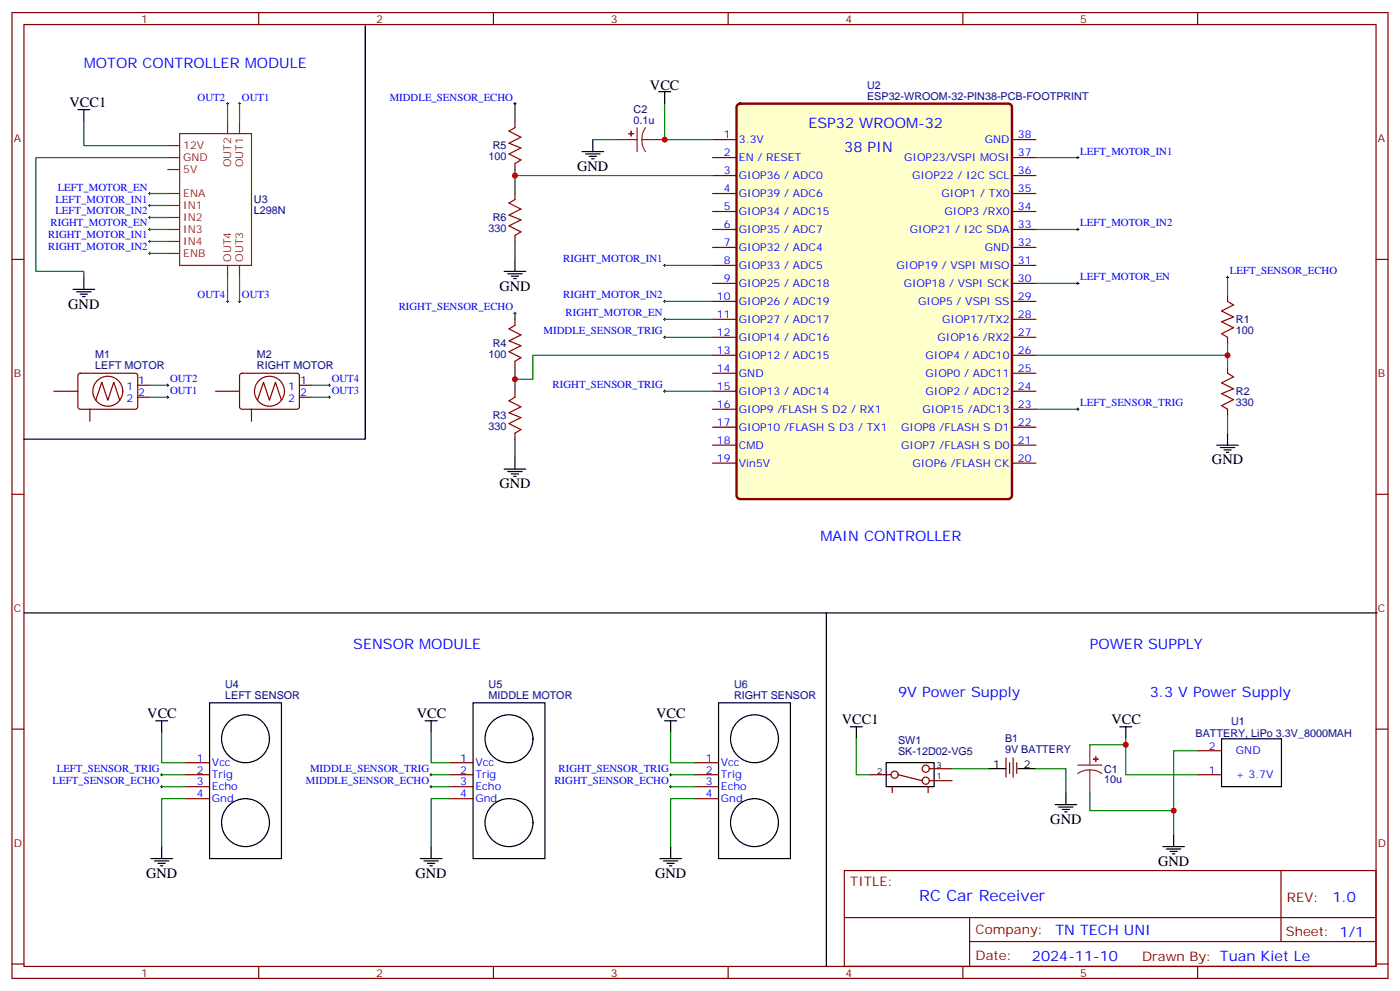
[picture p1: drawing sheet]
<svg xmlns="http://www.w3.org/2000/svg" width="412mm" height="292mm" viewBox="0 0 412 292" stroke-linecap="round" stroke-linejoin="round" font-family="sans-serif">
<g fill="none" stroke="#870000" stroke-width=".35">
<path d="M3.5 3.7h405.4v284.3h-405.4zM7.1 7.2h398.2v277.3h-398.2zM76.2 3.7v3.5M145.3 3.7v3.5M214.5 3.7v3.5M283.6 3.7v3.5M352.8 3.7v3.5M3.5 76.4h3.6M405.3 76.4h3.6M15.9 115.2h7M23.2 110.1l.4-.2h16.5l.5 .7-.1 9.4-.6 .5-16.5-.1-.5-.6v-9.2zM28.2 117.8l1.8-5.3 1.7 5.3 1.8-5.3 1.8 5.3"/>
<path d="M40.6 116.9h3.5M40.6 113.4h3.5M63.5 115.2h7.1M70.8 110.1l.5-.2h16.5l.4 .7-.1 9.4-.6 .5-16.5-.1-.4-.6v-9.2zM75.8 117.8l1.8-5.3 1.8 5.3 1.7-5.3 1.8 5.3M88.2 116.9h3.5M88.2 113.4h3.5M26.5 120.5v3.5M74.1 120.5v3.5M3.5 145.5h3.6M405.3 145.5h3.6M3.5 214.7h3.6"/>
<path d="M405.3 214.7h3.6M54.7 228.1h7M54.7 224.5h7M54.7 231.6h7M54.7 235.1h7M132.3 228.1h7M132.3 224.5h7M132.3 231.6h7M132.3 235.1h7M204.6 228.1h7.1M204.6 224.5h7.1M204.6 231.6h7.1"/>
<path d="M204.6 235.1h7.1M255.8 228.1h6.7M262.8 231.6v1.8M264.6 228.1l7 1.7M273.4 231.6v1.8M273.8 226.3h6.7M273.8 229.8h6.7M296.3 223.1v5.7M297.4 224.5v3.2M298.4 223.1v5.7M299.5 224.5v3.2M352.8 228.1h7"/>
<path d="M352.8 221h7M248.7 256.3h156.6v28.2h-156.6zM377.3 256.3v20.9M248.7 270.1h156.5M285.6 277.2h119.6M285.6 270.1v14.2M3.5 283.8h3.6M76.2 284.5v3.5M145.3 284.5v3.5M214.5 284.5v3.5M283.6 284.5v3.5M352.8 284.5v3.5"/>
<path d="M405.3 283.8h3.6"/>
<circle cx="31.7" cy="115.2" r="4.4"/>
<circle cx="79.4" cy="115.2" r="4.4"/>
<circle cx="263.5" cy="228.1" r="1.06"/>
<circle cx="272.7" cy="229.8" r="1.06"/>
<circle cx="272.7" cy="226.3" r="1.06"/>
</g>
<g fill="none" stroke="#000" stroke-width=".35">
<path d="M22.9 32.3h3.6M24.7 32.3v3.5M61.7 206.9h21.2v45.9h-21.2zM139.3 206.9h21.2v45.9h-21.2zM211.7 206.9h21.1v45.9h-21.1zM250.5 214h3.5M252.2 214v3.5M329.8 214h3.6M331.6 214v3.5M359.8 217.5h17.7v14.1h-17.7zM261.1 224.5h14.1v7.1h-14.1zM291 226.3h5.3"/>
<path d="M299.9 226.3h5.3M310.8 236.9h6.3M311.9 237.6h4.2M312.9 238.3h2.1M313.6 239h.7M314 233.4v3.5M342.5 249.2h6.4M343.6 249.9h4.2M344.7 250.6h2.1M345.4 251.4h.7M345.7 245.7v3.5"/>
<circle cx="72.3" cy="217.5" r="7.1"/>
<circle cx="149.9" cy="217.5" r="7.1"/>
<circle cx="222.2" cy="217.5" r="7.1"/>
<circle cx="72.3" cy="242.2" r="7.1"/>
<circle cx="149.9" cy="242.2" r="7.1"/>
<circle cx="222.2" cy="242.2" r="7.1"/>
</g>
<g fill="none" stroke="#008700" stroke-width=".35">
<path d="M24.7 35.8v7.1h24.7M67 30.5v5.3M70.6 30.5v5.3M44.1 57h5.3M44.1 60.5h5.3M44.1 64h5.3M44.1 67.6h5.3M44.1 71.1h5.3M44.1 74.6h5.3M67 81.7v7M70.6 81.7v7M252.2 217.5v10.6h3.6"/>
<path d="M321 219.3h10.6M331.6 217.5v10.6h21.2M280.5 226.3h10.5M305.2 226.3h8.8v7.1M321 233.4v5.3h24.7M352.8 221h-7.1v24.7"/>
</g>
<g fill="none" stroke="#8c2424" stroke-width=".35">
<path d="M52.9 39.3h21.2v38.8h-21.2zM67 35.8v3.5M70.6 35.8v3.5M49.4 42.9h3.5M49.4 57h3.5M49.4 46.4h3.5M49.4 49.9h3.5M49.4 60.5h3.5M49.4 64h3.5M49.4 67.6h3.5M49.4 74.6h3.5M49.4 71.1h3.5"/>
<path d="M67 78.1v3.6M70.6 78.1v3.6M321 219.3v5.9M317.5 225.2h7.1M321 226.7l-1.8 .2-1.7 .8M321 226.7l1.9 .2 1.7 .8M321 226.7v6.7"/>
</g>
<g fill="#8c2424" stroke="#8c2424" stroke-width=".35">
<path d="M322.1 223.5h1.4z"/>
<path d="M322.8 222.8v1.4z"/>
</g>
<g fill="none" stroke="#000" stroke-width=".29">
<path d="M66.7 30.5h.7M67 30.2v.7M70.2 30.5h.7M70.6 30.2v.7M43.7 57h.7M44.1 56.6v.7M43.7 60.5h.7M43.7 64h.7M43.7 67.6h.7M43.7 71.1h.7M43.7 74.6h.7M44.1 60.1v.8"/>
<path d="M44.1 63.7v.7M44.1 67.2v.7M44.1 70.7v.7M44.1 74.3v.7M66.7 88.7h.7M67 88.4v.7M70.2 88.7h.7M70.6 88.4v.7"/>
</g>
<path d="M217.2 30.9l.8-.4h79l.9 .4 .2 .7v114.3l-.5 .8-.6 .2h-79l-.8-.4-.2-.6v-114.3z" fill="#ffc" stroke="#870000" stroke-width=".71"/>
<g fill="none" stroke="#870000" stroke-width=".35">
<path d="M151.7 35.8v1.8M151.7 48.2v1.7M151.7 57v1.7M209.9 41.1h7.1M209.9 46.4h7.1M209.9 51.7h7.1M209.9 57h7.1M298.1 41.1h7.1M298.1 46.4h7.1M298.1 51.7h7.1M298.1 57h7.1M151.7 69.3v1.8"/>
<path d="M209.9 62.3h7.1M209.9 67.6h7.1M209.9 72.8h7.1M209.9 78.1h7.1M298.1 62.3h7.1M298.1 67.6h7.1M298.1 72.8h7.1M298.1 78.1h7.1M151.7 94v1.8M209.9 83.4h7.1M209.9 88.7h7.1M209.9 94h7.1"/>
<path d="M209.9 99.3h7.1M298.1 83.4h7.1M298.1 88.7h7.1M298.1 94h7.1M298.1 99.3h7.1M361.6 87v1.7M361.6 99.3v1.8M151.7 106.4v1.7M151.7 115.2v1.7M209.9 104.6h7.1M209.9 109.9h7.1M209.9 115.2h7.1"/>
<path d="M298.1 104.6h7.1M298.1 109.9h7.1M298.1 115.2h7.1M361.6 108.1v1.8M151.7 127.5v1.8M209.9 120.5h7.1M209.9 125.8h7.1M209.9 131.1h7.1M209.9 136.3h7.1M298.1 120.5h7.1M298.1 125.8h7.1M298.1 131.1h7.1"/>
<path d="M298.1 136.3h7.1M361.6 120.5v1.7"/>
</g>
<g fill="none" stroke="#008700" stroke-width=".35">
<path d="M151.7 30.5v5.3M195.8 30.5v10.6h14.1M49.4 46.4h-38.8v33.5h14.1v1.8M151.7 49.9v7.1M151.7 51.7h58.2M174.6 41.1h7.1M305.2 46.4h12.3M151.7 71.1v5.3M195.8 78.1h14.1M305.2 67.6h12.3M151.7 92.3v1.7M195.8 88.7h14.1"/>
<path d="M195.8 94h14.1M195.8 99.3h14.1M305.2 83.4h12.3M361.6 81.7v5.3M44.1 113.4h5.3M44.1 116.9h5.3M91.7 113.4h5.3M91.7 116.9h5.3M151.7 108.1v7.1M195.8 115.2h14.1M209.9 104.6h-52.9v7.1h-5.3M361.6 101.1v3.5h-56.4"/>
<path d="M361.6 104.6v3.5M151.7 129.3v5.3M305.2 120.5h12.3M361.6 122.2v5.3M47.6 215.7v8.8h7.1M127 215.7v8.8h5.3M197.6 215.7v8.8h7M47.6 228.1h7.1M47.6 231.6h7.1M54.7 235.1h-7.1v14.1M127 228.1h5.3M127 231.6h5.3"/>
<path d="M132.3 235.1h-5.3v14.1M197.6 228.1h7M197.6 231.6h7M204.6 235.1h-7v14.1"/>
</g>
<g fill="none" stroke="#000" stroke-width=".29">
<path d="M151.3 30.5h.7M151.7 30.2v.7M317.1 46.4h.8M317.5 46v.7M195.4 78.1h.7M195.8 77.8v.7M317.1 67.6h.8M317.5 67.2v.7M151.3 92.3h.7M151.7 91.9v.7M195.4 94h.7M195.4 88.7h.7"/>
<path d="M195.4 99.3h.7M195.8 88.4v.7M195.8 93.7v.7M195.8 99v.7M317.1 83.4h.8M317.5 83.1v.7M361.2 81.7h.7M361.6 81.3v.7M49 113.4h.7M49 116.9h.7M49.4 113.1v.7M49.4 116.6v.7"/>
<path d="M96.7 113.4h.7M96.7 116.9h.7M97 113.1v.7M97 116.6v.7M195.4 115.2h.7M195.8 114.8v.7M317.1 120.5h.8M317.5 120.1v.7M47.3 228.1h.7M47.3 231.6h.7M47.6 227.7v.7M47.6 231.2v.8"/>
<path d="M126.6 228.1h.8M126.6 231.6h.8M127 227.7v.7M127 231.2v.8M197.2 228.1h.7M197.2 231.6h.7M197.6 227.7v.7M197.6 231.2v.8"/>
</g>
<g fill="none" stroke="#000" stroke-width=".35">
<path d="M107.6 7.6v121.7h-100.5M194 27h3.6M195.8 27v3.5M171.4 44.6h6.4M172.5 45.3h4.2M173.6 46h2.1M174.3 46.7h.7M174.6 41.1v3.5M148.5 79.9h6.4M151.7 76.4v3.5M21.5 85.2h6.4M22.6 85.9h4.2"/>
<path d="M23.6 86.6h2.2M24.3 87.3h.7M24.7 81.7v3.5M149.6 80.6h4.2M150.6 81.3h2.2M151.3 82h.7M148.5 138.1h6.4M149.6 138.8h4.2M150.6 139.5h2.2M151.7 134.6v3.5M358.4 131.1h6.4M359.5 131.8h4.2"/>
<path d="M360.5 132.5h2.2M361.2 133.2h.7M361.6 127.5v3.6M151.3 140.2h.7M7.1 180.4h236.3v104.1M243.4 180.4h162.3M45.9 212.2h3.5M47.6 212.2v3.5M125.2 212.2h3.6M127 212.2v3.5M195.8 212.2h3.5M197.6 212.2v3.5"/>
<path d="M44.4 252.8h6.4M45.5 253.5h4.2M46.6 254.2h2.1M47.3 254.9h.7M47.6 249.2v3.6M123.8 252.8h6.4M124.9 253.5h4.2M125.9 254.2h2.2M126.6 254.9h.8M127 249.2v3.6M194.4 252.8h6.3M195.4 253.5h4.3"/>
<path d="M196.5 254.2h2.1M197.2 254.9h.7M197.6 249.2v3.6"/>
</g>
<path d="M151.7 37.6l-1.8 1 3.6 1.8-3.6 1.8 3.6 1.4-3.6 1.7 3.6 1.8-1.8 1.1M151.7 58.7l-1.8 1.1 3.6 1.8-3.6 1.7 3.6 1.4-3.6 1.8 3.6 1.8-1.8 1M151.7 95.8l-1.8 1 3.6 1.8-3.6 1.8 3.6 1.4-3.6 1.7 3.6 1.8-1.8 1.1M361.6 88.7l1.8 1.1-3.6 1.7 3.6 1.8-3.6 1.4 3.6 1.8-3.6 1.7 1.8 1.1M151.7 116.9l-1.8 1.1 3.6 1.8-3.6 1.7 3.6 1.4-3.6 1.8 3.6 1.8-1.8 1M361.6 109.9l1.8 1-3.6 1.8 3.6 1.8-3.6 1.4 3.6 1.8-3.6 1.7 1.8 1.1" fill="none" stroke="#a10000" stroke-width=".35"/>
<path d="M187.7 37.6v7M190.1 37.6l-.8 1.6-.2 1.9M181.7 41.1h6M189.1 41.1l.2 1.8 .8 1.7M189.1 41.1h6.7" fill="none" stroke="#8c2424" stroke-width=".35"/>
<g fill="#8c2424" stroke="#8c2424" stroke-width=".35">
<path d="M185.9 38.6v1.4z"/>
<path d="M185.2 39.3l1.4 .1z"/>
</g>
<g fill="#c00">
<circle cx="345.7" cy="238.7" r=".88"/>
<circle cx="331.6" cy="219.3" r=".88"/>
<circle cx="361.6" cy="104.6" r=".88"/>
<circle cx="151.7" cy="111.7" r=".88"/>
<circle cx="151.7" cy="51.7" r=".88"/>
<circle cx="195.8" cy="41.1" r=".88"/>
</g>
<text font-size="4.6" fill="#00f" x="270.8" y="265.3">RC Car Receiver</text>
<g font-size="4.2" fill="#00f">
<text x="24.7" y="19.9">MOTOR CONTROLLER MODULE</text>
<text x="238.1" y="37.6">ESP32 WROOM-32</text>
<text x="248.7" y="44.6">38 PIN</text>
<text x="241.7" y="159.3">MAIN CONTROLLER</text>
<text x="104.1" y="191">SENSOR MODULE</text>
<text x="321" y="191">POWER SUPPLY</text>
<text x="264.6" y="205.1">9V Power Supply</text>
<text x="338.7" y="205.1">3.3 V Power Supply</text>
<text x="392.5" y="265.6">1.0</text>
<text x="310.9" y="275.1">TN TECH UNI</text>
<text x="304" y="282.9">2024-11-10</text>
</g>
<g font-size="4.2">
<text x="191.5" y="26.6">VCC</text>
<text x="20.5" y="31.6">VCC1</text>
<text x="170" y="50.3">GND</text>
<text x="147.1" y="85.5">GND</text>
<text x="20.1" y="90.8">GND</text>
<text x="357" y="136.7">GND</text>
<text x="147.1" y="143.8">GND</text>
<text x="43.4" y="211.5">VCC</text>
<text x="122.8" y="211.5">VCC</text>
<text x="193.3" y="211.5">VCC</text>
<text x="248" y="213.3">VCC1</text>
<text x="327.4" y="213.3">VCC</text>
<text x="309.4" y="242.5">GND</text>
<text x="341.1" y="254.9">GND</text>
<text x="43" y="258.4">GND</text>
<text x="122.4" y="258.4">GND</text>
<text x="193" y="258.4">GND</text>
</g>
<g font-size="3.9" fill="#800">
<text x="250.5" y="260.9">TITLE:</text>
<text x="379.1" y="265.6">REV:</text>
<text x="287.4" y="275.1">Company:</text>
<text x="378.7" y="275.7">Sheet: 1/1</text>
<text x="287.4" y="282.8">Date:</text>
<text x="336.4" y="282.8">Drawn By: Tuan Kiet Le</text>
</g>
<g font-size="3.2" fill="#800">
<text x="41.6" y="6.7">1</text>
<text x="110.8" y="6.7">2</text>
<text x="179.9" y="6.7">3</text>
<text x="249.1" y="6.7">4</text>
<text x="318.2" y="6.7">5</text>
<text x="4.1" y="41.8">A</text>
<text x="405.9" y="41.8">A</text>
<text x="4.1" y="110.9">B</text>
<text x="405.9" y="110.9">B</text>
<text x="4.1" y="180.1">C</text>
<text x="405.9" y="180.1">C</text>
<text x="4.1" y="249.2">D</text>
<text x="405.9" y="249.2">D</text>
<text x="41.6" y="287.5">1</text>
<text x="110.8" y="287.5">2</text>
<text x="179.9" y="287.5">3</text>
<text x="249.1" y="287.5">4</text>
<text x="318.2" y="287.5">5</text>
</g>
<g font-size="3.2" fill="#00f">
<text x="58.2" y="29.6">OUT2</text>
<text x="71.3" y="29.6">OUT1</text>
<text x="114.8" y="29.6">MIDDLE_SENSOR_ECHO</text>
<text x="213.2" y="40.7">1</text>
<text x="299.9" y="40.7">38</text>
<text x="213.2" y="46">2</text>
<text x="217.7" y="42.2">3.3V</text>
<text x="217.7" y="47.4">EN / RESET</text>
<text x="266.3" y="47.4">GIOP23/VSPI MOSI</text>
<text x="290.1" y="42.2">GND</text>
<text x="299.9" y="46">37</text>
<text x="318.2" y="45.5">LEFT_MOTOR_IN1</text>
<text x="213.2" y="51.3">3</text>
<text x="217.7" y="52.7">GIOP36 / ADC0</text>
<text x="268.7" y="52.7">GIOP22 / I2C SCL</text>
<text x="299.9" y="51.3">36</text>
<text x="16.3" y="59.6">LEFT_MOTOR_IN1</text>
<text x="17" y="56.1">LEFT_MOTOR_EN</text>
<text x="213.2" y="56.6">4</text>
<text x="217.7" y="58">GIOP39 / ADC6</text>
<text x="277.4" y="58">GIOP1 / TX0</text>
<text x="299.9" y="56.6">35</text>
<text x="16.3" y="63.1">LEFT_MOTOR_IN2</text>
<text x="213.2" y="61.9">5</text>
<text x="217.7" y="63.3">GIOP34 / ADC15</text>
<text x="278.2" y="63.3">GIOP3 /RX0</text>
<text x="299.9" y="61.9">34</text>
<text x="14.2" y="70.2">RIGHT_MOTOR_IN1</text>
<text x="14.9" y="66.7">RIGHT_MOTOR_EN</text>
<text x="213.2" y="67.2">6</text>
<text x="217.7" y="68.6">GIOP35 / ADC7</text>
<text x="268" y="68.6">GIOP21 / I2C SDA</text>
<text x="299.9" y="67.2">33</text>
<text x="318.2" y="66.7">LEFT_MOTOR_IN2</text>
<text x="14.2" y="73.7">RIGHT_MOTOR_IN2</text>
<text x="165.9" y="77.3">RIGHT_MOTOR_IN1</text>
<text x="213.2" y="72.5">7</text>
<text x="213.2" y="77.8">8</text>
<text x="217.7" y="73.9">GIOP32 / ADC4</text>
<text x="290.1" y="73.9">GND</text>
<text x="299.9" y="77.8">31</text>
<text x="299.9" y="72.5">32</text>
<text x="213.2" y="83.1">9</text>
<text x="217.7" y="79.2">GIOP33 / ADC5</text>
<text x="264.1" y="79.2">GIOP19 / VSPI MISO</text>
<text x="299.9" y="83.1">30</text>
<text x="318.2" y="82.6">LEFT_MOTOR_EN</text>
<text x="362.3" y="80.8">LEFT_SENSOR_ECHO</text>
<text x="58.2" y="87.8">OUT4</text>
<text x="71.3" y="87.8">OUT3</text>
<text x="165.9" y="87.8">RIGHT_MOTOR_IN2</text>
<text x="211.2" y="88.4">10</text>
<text x="217.7" y="84.5">GIOP25 / ADC18</text>
<text x="217.7" y="89.8">GIOP26 / ADC19</text>
<text x="266.2" y="84.5">GIOP18 / VSPI SCK</text>
<text x="270.5" y="89.8">GIOP5 / VSPI SS</text>
<text x="299.9" y="88.4">29</text>
<text x="117.5" y="91.4">RIGHT_SENSOR_ECHO</text>
<text x="166.6" y="93.1">RIGHT_MOTOR_EN</text>
<text x="211.2" y="93.7">11</text>
<text x="217.7" y="95.1">GIOP27 / ADC17</text>
<text x="277.6" y="95.1">GIOP17/TX2</text>
<text x="299.9" y="93.7">28</text>
<text x="160.1" y="98.4">MIDDLE_SENSOR_TRIG</text>
<text x="211.2" y="99">12</text>
<text x="217.7" y="100.4">GIOP14 / ADC16</text>
<text x="276.2" y="100.4">GIOP16 /RX2</text>
<text x="299.9" y="99">27</text>
<text x="211.2" y="104.2">13</text>
<text x="217.7" y="105.7">GIOP12 / ADC15</text>
<text x="272.6" y="105.7">GIOP4 / ADC10</text>
<text x="299.9" y="104.2">26</text>
<text x="40.7" y="113.1">1</text>
<text x="50.1" y="112.5">OUT2</text>
<text x="88.4" y="113.1">1</text>
<text x="97.7" y="112.5">OUT4</text>
<text x="211.2" y="109.5">14</text>
<text x="217.7" y="110.9">GND</text>
<text x="272.6" y="110.9">GIOP0 / ADC11</text>
<text x="299.9" y="109.5">25</text>
<text x="37.2" y="118.4">2</text>
<text x="37.2" y="114.8">1</text>
<text x="40.7" y="116.6">2</text>
<text x="50.1" y="116.1">OUT1</text>
<text x="84.9" y="118.4">2</text>
<text x="84.9" y="114.8">1</text>
<text x="88.4" y="116.6">2</text>
<text x="97.7" y="116.1">OUT3</text>
<text x="162.8" y="114.3">RIGHT_SENSOR_TRIG</text>
<text x="211.2" y="114.8">15</text>
<text x="217.7" y="116.2">GIOP13 / ADC14</text>
<text x="272.6" y="116.2">GIOP2 / ADC12</text>
<text x="299.9" y="114.8">24</text>
<text x="318.2" y="119.6">LEFT_SENSOR_TRIG</text>
<text x="211.2" y="120.1">16</text>
<text x="211.2" y="125.4">17</text>
<text x="217.7" y="121.5">GIOP9 /FLASH S D2 / RX1</text>
<text x="271.7" y="121.5">GIOP15 /ADC13</text>
<text x="299.9" y="125.4">22</text>
<text x="299.9" y="120.1">23</text>
<text x="211.2" y="130.7">18</text>
<text x="217.7" y="126.8">GIOP10 /FLASH S D3 / TX1</text>
<text x="265.4" y="126.8">GIOP8 /FLASH S D1</text>
<text x="299.9" y="130.7">21</text>
<text x="211.2" y="136">19</text>
<text x="217.7" y="132.1">CMD</text>
<text x="217.7" y="137.4">Vin5V</text>
<text x="265.4" y="132.1">GIOP7 /FLASH S D0</text>
<text x="268.8" y="137.4">GIOP6 /FLASH CK</text>
<text x="299.9" y="136">20</text>
<text x="356.1" y="220.7">2</text>
<text x="16.7" y="227.2">LEFT_SENSOR_TRIG</text>
<text x="58" y="224.2">1</text>
<text x="58" y="227.7">2</text>
<text x="62.4" y="225.6">Vcc</text>
<text x="91.3" y="227.2">MIDDLE_SENSOR_TRIG</text>
<text x="135.6" y="224.2">1</text>
<text x="135.6" y="227.7">2</text>
<text x="140.1" y="225.6">Vcc</text>
<text x="164.6" y="227.2">RIGHT_SENSOR_TRIG</text>
<text x="207.9" y="224.2">1</text>
<text x="207.9" y="227.7">2</text>
<text x="212.4" y="225.6">Vcc</text>
<text x="356.1" y="227.7">1</text>
<text x="364.1" y="222.1">GND</text>
<text x="15.5" y="230.7">LEFT_SENSOR_ECHO</text>
<text x="58" y="231.2">3</text>
<text x="62.4" y="229.1">Trig</text>
<text x="62.4" y="232.7">Echo</text>
<text x="90.1" y="230.7">MIDDLE_SENSOR_ECHO</text>
<text x="135.6" y="231.2">3</text>
<text x="140.1" y="229.1">Trig</text>
<text x="140.1" y="232.7">Echo</text>
<text x="163.3" y="230.7">RIGHT_SENSOR_ECHO</text>
<text x="207.9" y="231.2">3</text>
<text x="212.4" y="229.1">Trig</text>
<text x="212.4" y="232.7">Echo</text>
<text x="364.1" y="229.1">+ 3.7V</text>
<text x="58" y="234.8">4</text>
<text x="62.4" y="236.2">Gnd</text>
<text x="135.6" y="234.8">4</text>
<text x="140.1" y="236.2">Gnd</text>
<text x="207.9" y="234.8">4</text>
<text x="212.4" y="236.2">Gnd</text>
</g>
<g font-size="3.2" fill="#000080">
<text x="255.4" y="29.5">ESP32-WROOM-32-PIN38-PCB-FOOTPRINT</text>
<text x="255.4" y="26.3">U2</text>
<text x="186.6" y="33.3">C2</text>
<text x="186.6" y="36.5">0.1u</text>
<text x="143.9" y="47.1">100</text>
<text x="145.2" y="43.9">R5</text>
<text x="74.8" y="59.9">U3</text>
<text x="74.8" y="63.1">L298N</text>
<text x="145.2" y="65.1">R6</text>
<text x="143.9" y="68.3">330</text>
<text x="364.1" y="95.1">R1</text>
<text x="364.1" y="98.2">100</text>
<text x="28.1" y="105.5">M1</text>
<text x="75.7" y="105.5">M2</text>
<text x="143.9" y="105.3">100</text>
<text x="145.2" y="102.1">R4</text>
<text x="28.1" y="108.7">LEFT MOTOR</text>
<text x="75.7" y="108.7">RIGHT MOTOR</text>
<text x="364.1" y="119.4">330</text>
<text x="364.1" y="116.2">R2</text>
<text x="145.2" y="123.3">R3</text>
<text x="143.9" y="126.5">330</text>
<text x="66.3" y="202.6">U4</text>
<text x="143.9" y="202.6">U5</text>
<text x="216.3" y="202.6">U6</text>
<text x="66.3" y="205.8">LEFT SENSOR</text>
<text x="143.9" y="205.8">MIDDLE MOTOR</text>
<text x="216.3" y="205.8">RIGHT SENSOR</text>
<text x="362.7" y="213.3">U1</text>
<text x="264.5" y="219.1">SW1</text>
<text x="296.1" y="221.6">9V BATTERY</text>
<text x="296.1" y="218.4">B1</text>
<text x="352.2" y="216.9">BATTERY, LiPo 3.3V_8000MAH</text>
<text x="264.5" y="222.4">SK-12D02-VG5</text>
<text x="325.3" y="227.5">C1</text>
<text x="325.3" y="230.6">10u</text>
</g>
<g font-size="3.2" fill="#8d2323">
<text x="54" y="43.9">12V</text>
<text x="54" y="47.4">GND</text>
<text x="54" y="51">5V</text>
<text x="68.1" y="49.2" transform="rotate(-90 68.1 49.2)">OUT2</text>
<text x="71.6" y="49.2" transform="rotate(-90 71.6 49.2)">OUT1</text>
<text x="54" y="58">ENA</text>
<text x="54" y="61.6">IN1</text>
<text x="54" y="65.1">IN2</text>
<text x="54" y="68.6">IN3</text>
<text x="54" y="75.7">ENB</text>
<text x="54" y="72.1">IN4</text>
<text x="68.1" y="77.1" transform="rotate(-90 68.1 77.1)">OUT4</text>
<text x="71.6" y="77.1" transform="rotate(-90 71.6 77.1)">OUT3</text>
</g>
<g font-size="3.2">
<text x="292.6" y="226">1</text>
<text x="301.6" y="226">2</text>
</g>
<g font-size="2.5">
<text x="258.4" y="227.7">2</text>
<text x="275.9" y="226">3</text>
<text x="275.9" y="229.5">1</text>
</g>
</svg>
